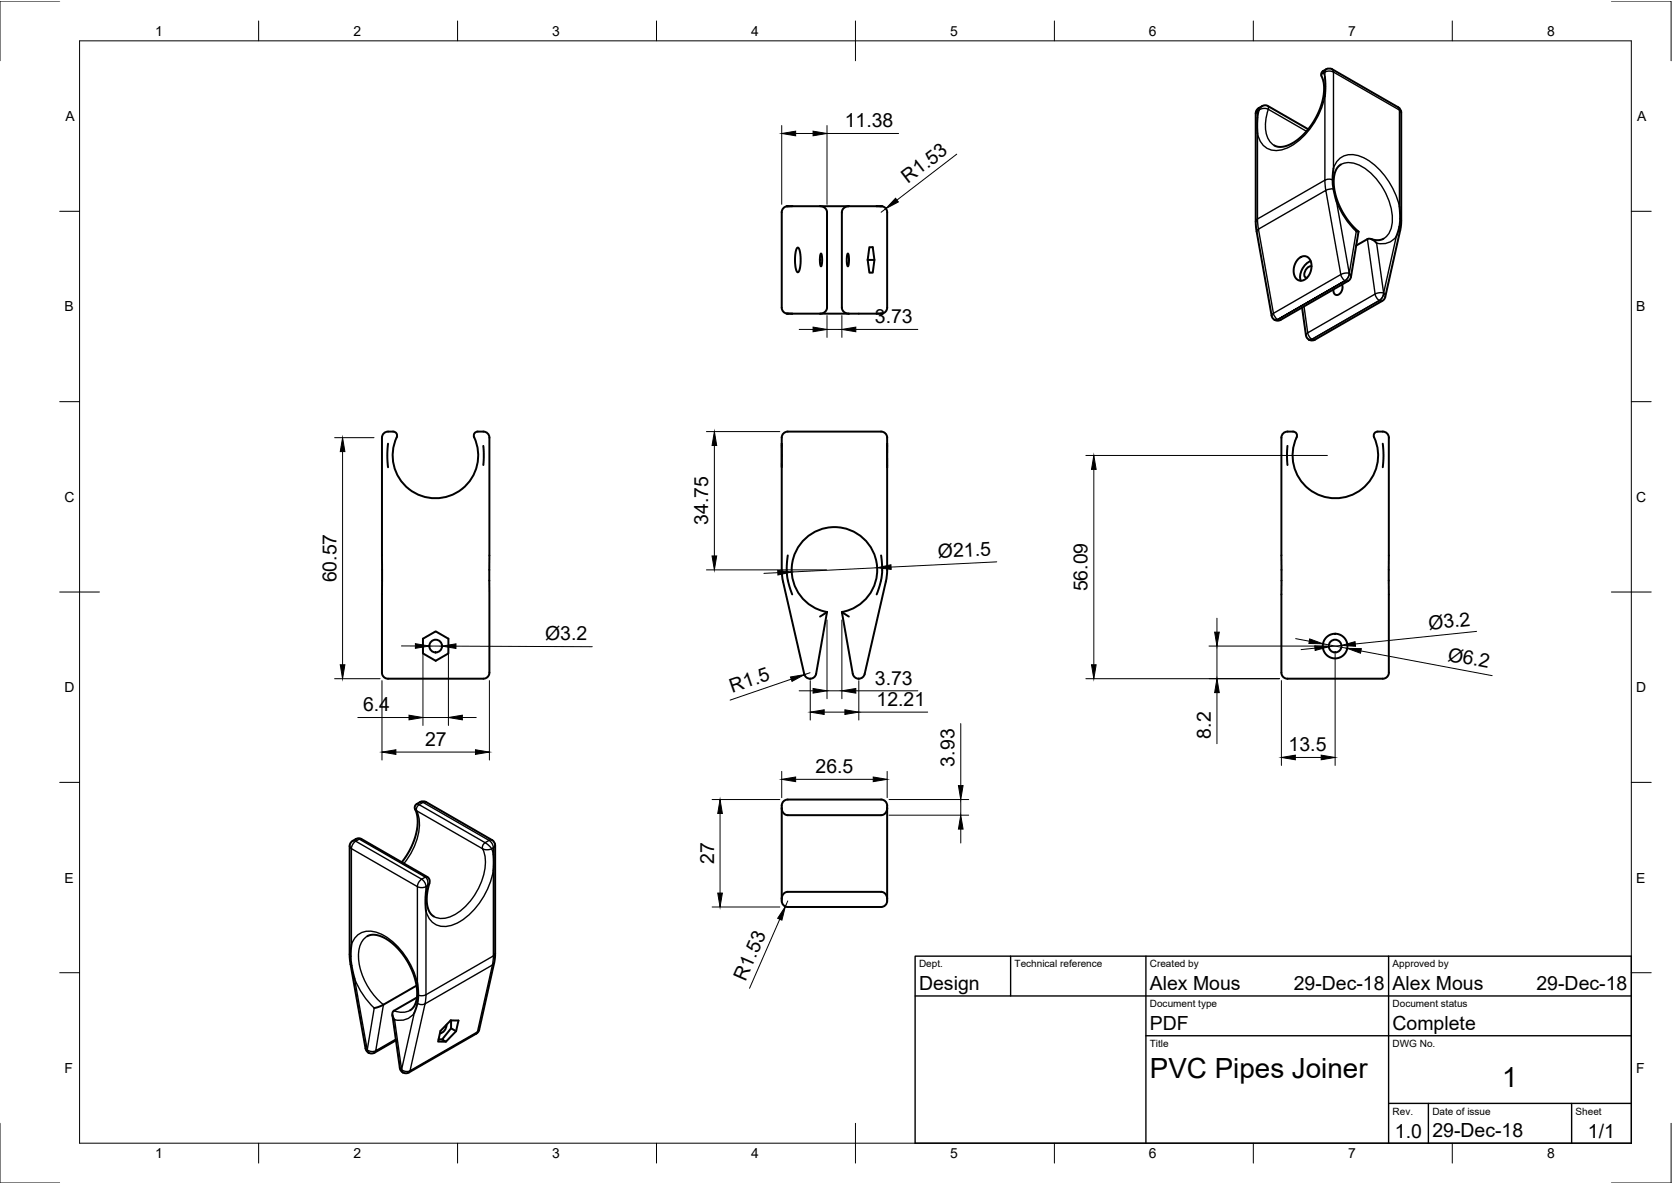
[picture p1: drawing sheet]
<svg xmlns="http://www.w3.org/2000/svg" width="420mm" height="297mm" viewBox="0 0 420 297" stroke-linecap="round" stroke-linejoin="round" font-family="sans-serif">
<!-- layer: Visible -->
<g fill="none" stroke="#000" stroke-width=".5">
<path d="M332.7 19.3l.2 2.4-.2 2.5M315.8 29.5v4M320 36.5l1 .4h1.1l1.3-.4 1.2-.6 2.6-2 2.3-2.8 1.8-3.3 1-3.1 .2-3.1-.7-2.9 .1-.5 .4-.4a2 2 0 0 1 2.3-.4l16.5 9.5a1.52 1.52 0 0 1 .8 1.4v28.2l-4.1 18.4-.6 .6-17.5 10-1.1-.3-.6-.8-1-7.2M328.5 32.5l-10.2-5.9-.7-.2-.7 .3a2.07 2.07 0 0 0-1.5 1.8v28.4l4 22.4 .4 .8 .9 .4 .9-.2 17.3-10 .4-.7 1.9-11.4-.6-.1M197.6 51.8a1.52 1.52 0 0 0-1.3 1.5v23.9a1.52 1.52 0 0 0 1.3 1.5M199 51.8h6.9M199 51.8h-1.4M205.9 51.8l1.3 .4 .4 .5 .1 .6v24l-.5 1-1.3 .5M205.9 51.8h7.3M213.2 51.8h7M213.2 51.8l-1.2 .4-.4 .5-.2 .6v24l.6 1 1.2 .5M220.2 51.8h1.1"/>
<path d="M220.2 51.8h1M221.2 51.8h.4M221.3 51.8h.3M221.6 51.8a1.52 1.52 0 0 1 1.2 1.5v23.9a1.52 1.52 0 0 1-1.2 1.5M334.9 42.3l-.2 2.3 .1 1.9 .9 4.2M336.7 41.3l-1 1.1-.6 1.7-.1 2.3 .4 2.6 .9 2.5 1.3 2.5 1.6 2.2 2 1.9M347.5 59.9l-1.5 .4-1.7-.3M351.5 51.8l.1 4.4-.9 3.2M197.6 78.7l1.4 .1M199 78.8h6.9M200.2 62.2h.3l.3 .5 .3 2.1-.2 2.5-.2 .8-.3 .3-.5-.8-.2-1.9 .1-2.3zM205.9 78.8h7.3"/>
<path d="M206.1 63.7l.2 .2 .2 1.1-.3 1.9-.3-1.4zM212.9 63.7l.2 .3 .1 1.1v1.2l-.3 .6-.2-1.4zM213.2 78.8h7M217.9 65.3h1.7M218.3 62.1h.9l.4 3.2-.4 3.2h-.9l-.4-3.2zM220.2 78.8h1.1M221.2 78.7h.4M221.2 78.7l-1 .1M221.6 78.7l-.3 .1M326 65.1l1-.7h1l.9 .6 .4 1.1v1.4l-.4 1.4-.9 1-1 .6h-.6l-.7-.4-.4-.5-.3-.9v-1.9zM329.2 65.6a4.3 4.3 0 0 0-2.5 4.9M329.4 66.9a1.99 1.99 0 0 0-1.7 2.7l.5 .2"/>
<path d="M337 71.4l.2 .8-.2 .7-.8 1.1-.5 .1-.5-.2-.3-.5v-.7M345.7 61.1l-1-.9-1-.3-3.1 1.8M96.2 109a2.96 2.96 0 0 1 3-.5l.5 .8a10.9 10.9 0 0 0 8.5 15.7 10.8 10.8 0 0 0 10.8-15.4l.1-.8 .6-.4a3.1 3.1 0 0 1 2.9 .6l.3 .9v59.1l-.4 1-1.1 .4h-24l-.9-.3-.5-.7-.1-59.5zM97.5 111.4l-.2 2.8 .2 3.1M121.4 112v4.8M196.3 111.4v5.9M196.3 111.4l.1 33.2 5.6 24.7a1.53 1.53 0 0 0 1.5 1.1 1.53 1.53 0 0 0 1.5-1.2l2.7-15.5M196.3 111.4v-1.5a1.52 1.52 0 0 1 1.5-1.5h23.5a1.52 1.52 0 0 1 1.5 1.5v1.5M222.8 111.4v5.9M222.8 117.3l-.1 27.3-5.6 24.7a1.5 1.5 0 0 1-1.4 1.1M322.1 109a2.57 2.57 0 0 1 2.9-.6l.6 .4 .1 .5a10.9 10.9 0 0 0 7.3 15.5 10.8 10.8 0 0 0 10.8-3.8 10.8 10.8 0 0 0 1.2-11.4l.1-.8 .6-.4a2.27 2.27 0 0 1 3 1l.1 59.5-.1 .6-.6 .6-.7 .3h-24.2l-.9-.4-.5-1.1v-59zM323.3 112v4.8"/>
<path d="M347.3 111.4l.1 2.8-.1 3.1M197.8 139.5l-.1 1.1a16.6 16.6 0 0 0 1.3 8.7M221.3 139.5l.1 1.1a16.5 16.5 0 0 1-1.2 8.7M207.7 153.7l-1.8 1.1M211.4 153.7a10.7 10.7 0 0 0 7.1-16.5 10.7 10.7 0 0 0-17.9 0 10.7 10.7 0 0 0 7.1 16.5M213.2 154.8l-1.8-1.1 2.8 15.5a1.5 1.5 0 0 0 1.4 1.2M106.2 160.4l3.2-1.9 3.2 1.9v3.7l-3.2 1.8-3.2-1.8zM215.6 170.4h.1M100.9 216.5l2.2-3.4 1.3-3.6 .4-1.9 .1-1.7-.2-1.4-.5-1.8 .1-.5 .4-.3a2.07 2.07 0 0 1 2.3-.5l16.6 9.5a1.52 1.52 0 0 1 .7 1.4v28.2l-4.1 18.5-.6 .5-16.9 9.8-1.1 .2-.8-.5-.4-.8-1.8-13.4M123.9 214.6v3.9M196.3 202.9v22.8M196.3 202.9l.2 .7 .3 .6 1 .5h23.6l1-.6 .4-1.2"/>
<path d="M197.8 200.8h23.5M197.8 200.8a1.66 1.66 0 0 0-1.5 2.1M221.3 200.8a1.66 1.66 0 0 1 1.5 2.1M222.8 202.9v22.5a1.96 1.96 0 0 1-1.5 2.3h-23.5a1.62 1.62 0 0 1-1.5-2M88.3 237.3l-.1 4.2 .8 4.2M92.3 235.1l.9-.4 1.3 .1 1.4 .4 1.3 .7 1.5 1.1 1.4 1.4 2.3 3.2 1.7 3.6 .7 3.6-.1 1.7-.3 1.4-.6 1.1-.8 .7M107 223.9l-.2 2.5 .2 2.3M109 230.1l-1.2-1.2-.5-1.9v-2.6l.6-3-.4-1-16.8-9.8-.7-.1-.7 .2a1.99 1.99 0 0 0-1.5 1.8l.1 28.4 3.9 22.4 .3 .6 .4 .4M196.3 225.7l.1-.7 .4-.6 1-.5h23.6l1 .6 .4 1.2M104.6 247.5l-8.4 4.8-2.2 .8M104.7 250.5l-5.9 3.4-.3 .9 .6 1.3M104.8 246.8l.2 1.9a11.4 11.4 0 0 1-1 5.7"/>
<path d="M112.2 257.3a2.19 2.19 0 0 1-1.7 2.2M113.2 256.2h1.9l-.6 2.7-2.5 2.7-2-.1 .6-2.6zM113.3 258.2l-2.3 2.8 1 .6M113.3 258.2l1.2 .7M113.3 256.2v2M92.5 264.3h.1M99.4 261.2l-5.4 3.2-.7 .1-.7-.2M110.2 260.9l.8 .1"/>
<circle cx="109.4" cy="162.2" r="1.6"/>
<circle cx="335.3" cy="162.2" r="3.1"/>
<circle cx="335.3" cy="162.2" r="1.6"/>
</g>
<!-- layer: Visible Narrow -->
<g fill="none" stroke="#000" stroke-width=".35">
<path d="M332.3 17.8l.1 .5M332.4 18.3l-.5 .4v.5M332.7 18.1v1.2l-.3-1M332.7 18.1l-.3 .2M332.7 18.1l1.3-.3 .9 .3M333 17.4l-.3 .7M334.6 17.4l.3 .7M334.9 18.1v24.2a4.6 4.6 0 0 1 6.3-3.2 17.5 17.5 0 0 1 9.9 11.5l.4 1.2v-24.2M334.9 18.1l16.6 9.5M315.8 27.8l-.4 .7M316.1 27.1l-.3 .7M316.2 27.6l-.4 1.9v-1.7"/>
<path d="M316.2 27.6l-.4 .2M316.9 26.7l-.7 .9M318.4 26.6l.2 .5-.1 .3M318.5 27.4l-1.1-.2-1.2 .4M318.5 27.4l9.6 5.6M318.5 27.4a9.2 9.2 0 0 0 .4 8.1l1.1 1M351.1 26.9l.4 .7M351.5 27.6l.4 .7M315.8 55l.2 2.5-.4 .6M315.8 55l-.4 .6M332.7 45.2v-21a18.7 18.7 0 0 1-9.7 13.1 4.8 4.8 0 0 1-7.2-3.8v21.5M332.7 45.2l-16.9 9.8"/>
<path d="M332.7 45.2l.3 2.6 .7-.3h1.2M334.7 45.1l-.8-.1-1.2 .2M335.7 50.7a20.5 20.5 0 0 0 4.9 7.4l-1.7 10.5zM336.7 41.3a5.8 5.8 0 0 1 6.4 1.2 16.5 16.5 0 0 1 6.5 13.6 5 5 0 0 1-2.1 3.8M351.4 57l.3 .8M351.6 54.9l.3 .5M319.8 78.7l-.4 .6M319.8 78.7l.3 .7 .7 .8-.7 .1M336.7 68.9l-3.7-21.1-17 9.7 3.8 21.2M336.7 68.9l-16.9 9.8M336.7 68.9l.3 .8 .8 .8M338.9 68.6h-1.1l-1.1 .3"/>
<path d="M338.9 68.6l-.4 1.1-.7 .8M338.9 68.6l-.3 1.1-.8 .8 .7 .1M338.9 68.6l.3 .4 .1 .5M343.4 60l1.9 13.8M345.3 73.8l-16.9 9.8-.9-6.7M345.3 73.8l1.4-.3a.49 .49 0 0 1 .6 0 .49 .49 0 0 1 .1 .6l-.4 .8-.6 .5-.8-.8zM345.7 61.1a4.5 4.5 0 0 0 5-1.7l-3.2 14.2zM346.4 75.5l-16.9 9.7M346.4 75.5h.8M347.5 73.6l.3 .5 .1 .5M347.5 73.6l-.3 1.1-.8 .8M320.1 80.3h1.5"/>
<path d="M320.8 80.2l17-9.7zM328 84.2l.4-.6 .5 1.1 .6 .5M329.5 85.2l-.8 .1M329.5 85.2h.1M329.5 85.2l.7 .1M87.8 212.5l.5 .6M88.3 213.1v24.2a4.6 4.6 0 0 1 6.2-3.2 17.5 17.5 0 0 1 10 11.5l.3 1.2v-24.2M88.3 213.1l16.5 9.5M88.6 211.1l.7 .1M89.3 211.2l16.6 9.6M89.3 211.2l-.8 1-.2 .9M90.2 210.7l-.4-.1-.5 .1"/>
<path d="M90.2 210.7l16.6 9.5M90.2 210.7l-.9 .5M90.7 210.6l-.5 .1M104.3 203.2l.3 .4M104.6 203.6l16.6 9.5M104.6 203.6a11.2 11.2 0 0 1-.9 9.8l-2.3 3.4M104.7 201.9l.6 .1M105.3 202l16.5 9.6M105.3 202l-.6 .8-.1 .8M105.5 201.4l.8 .1M106.3 201.5l-1 .5M106.3 201.5l16.5 9.5"/>
<path d="M107 201.4l-.7 .1M121.2 213.1l1.1 .3 1.2-.3M121.2 213.1a11.8 11.8 0 0 1-1.2 10.2 14.1 14.1 0 0 1-7.7 7.1 4.4 4.4 0 0 1-3.3-.3M121.8 211.6l1.7 1.5M121.8 211.6l-.6 .7v.8M122.8 211l-1 .6M122.8 211l.9 1 .2 .9M123.6 210.9l-.8 .1M123.9 212.9v1.7l-.4-1.5M123.9 212.9l-.4 .2M124.3 212.3l-.4 .6M87.8 239.6l.3 .5"/>
<path d="M92.3 235.1a5.8 5.8 0 0 0-2.3 5.7 17.3 17.3 0 0 0 6.3 11.5l-1.9 11.5 5-2.9M104.8 222.6l1.3 .3 .9-.3M105.9 220.8l-.9 1-.2 .8M105.9 220.8l.9 1 .2 .8M106.8 220.2l.6 .9-.1 1.3M106.8 220.2l-.9 .6M107.3 220.2h-.5M107.3 222.4l-.3 1.5v-1.3M107.3 222.4l-.3 .2M107.8 221.8l-.5 .6M124.3 239.4l-.4 .6M88 242.1l.3 .3"/>
<path d="M89 245.7a20.5 20.5 0 0 0 5 7.4l-1.8 10.5zM99.1 256.1a4.5 4.5 0 0 0 4.9-1.7l-3.1 14.2zM103 253.7l-1 .4-1.2 .1-1.9-.4M104.8 251.9l.8 .3 1.1-.1M106.7 252.1l-3.7 16.7 16.9-9.7M107 249.8l-1.2 .2-.8-.1M107 249.8l-.3 2.3M119.9 259.1l-.3 .4M120.3 258.6l-.4 .5M123.7 242.3l-17 9.8M123.7 242.3l-3.8 16.8M123.9 240v-21.5a19 19 0 0 1-9.4 13.4 4.9 4.9 0 0 1-7.2-2.2l-.3-1v21.1"/>
<path d="M123.9 240l-16.9 9.8M123.9 240l-.2 2.3M124.1 241.8l-.4 .5M91.8 263.3l.4 .3M92.2 263.6l.3 .7M92.2 263.6l1.1 .4 1.1-.2-.3 .5M100.4 268.2l.5 .4M100.9 268.6l.3 .7M100.9 268.6l1 .4 1.1-.2-.3 .5"/>
</g>
<!-- layer: Border -->
<g fill="none" stroke="#000" stroke-width=".25">
<path d="M15 .3h-15v15M20 10.3h389.7v276.7h-389.7zM65 5.3v5M114.9 5.3v5M164.9 5.3v5M214.8 5.3v10M264.8 5.3v5M314.8 5.3v5M364.7 5.3v5M404.7 .3h15v15M15 53.1h5M409.7 53.1h5"/>
<path d="M15 100.9h5M409.7 100.9h5M15 148.7h10M404.7 148.7h10M15 196.4h5M409.7 196.4h5M15 244.2h5M409.7 244.2h5M0 282.1v14.9h15M65 287v5M114.9 287v5M164.9 287v5"/>
<path d="M214.8 282.1v9.9M264.8 287v5M314.8 287v5M364.7 287v5M419.7 282.1v14.9h-15"/>
</g>
<!-- layer: TitleBlock -->
<path d="M229.8 240.1h179.9v46.9h-179.9zM229.8 250.1h179.9M253.8 240.1v10M287.8 240.1v46.9M348.7 240.1v46.9M287.8 260.1h121.9M348.7 277.1h61M358.7 277.1v9.9M394.7 277.1v9.9" fill="none" stroke="#000" stroke-width=".35"/>
<!-- layer: Dimensions -->
<g fill="none" stroke="#000" stroke-width=".25">
<path d="M196.3 31.5v19.8M199.8 33.5h4.4M207.7 31.5v19.8M207.7 33.5h18M240.3 38.7l-15 11.5M222.5 52.4l-1.2 .9M207.7 79.2v5.5M211.4 79.2v5.5M200.7 82.7h3.5M207.7 82.7h3.7M214.9 82.7h15.6M84 109.9h9.9"/>
<path d="M86 113.4v53.5M177.4 108.4h18.4M179.4 111.9v27.7M272.7 114.4h60.7M274.7 117.9v49M177.4 143.1h30.2M195.3 143.8l-3.5 .2M207.7 155.7v19.8M211.4 155.7v19.8M220.3 142.6l-21.5 1M250.3 141.1l-26.5 1.3M305.6 155.2v3.5"/>
<path d="M370.8 158.5l-30.4 3.2M84 170.4h11.5M95.9 170.9v19.9M100.8 162.2h3.5M106.2 162.4v19.8M107.8 162.2h3.2M112.6 162.4v19.8M114.5 162.2l34.2 .2M122.9 170.9v19.9M198.7 170.5l-15.3 5.3M200.7 173.5h3.5M203.4 168.9l-1.4 .5"/>
<path d="M203.5 170.9v9.9M207 178.8h5.2M207.7 173.5h3.7M215.7 170.9v9.9M215.7 178.8h17.3M230.5 173.5h-15.6M272.7 170.4h48.6M303.6 162.2h29.7M305.6 162.2v8.2M305.6 173.9v12.8M321.8 170.9v21.3M325.4 160.4l3.4 .6"/>
<path d="M330.2 162.7l-3.4 .4M332.3 161.6l6 1.2M335.3 164.2v28M336.9 162.1l-3.2 .3M341.8 163.4l32.9 6.2M89.9 180.2h12.8M99.4 188.8h20M106.2 180.2h6.4M116.1 180.2h3.5M196.3 193.7v6.6M199.8 195.7h19.5M222.8 193.7v6.6"/>
<path d="M241.3 181.7v15.6M325.3 190.2h6.5M178.8 200.8h17M180.8 204.3v19.9M223.3 200.8h20M223.3 204.7h20M241.3 200.8v3.9M241.3 208.2v3.5M178.8 227.7h17M195.8 230.8l-7.6 17.3M197.8 226.2l-.6 1.4"/>
</g>
<g fill="#000" stroke="#000" stroke-width=".25">
<path d="M196.3 33.5l3.5-.6v1.2zM204.2 32.9l3.5 .6-3.5 .6zM224.9 49.8l.7 .9-3.1 1.7zM204.2 82.1l3.5 .6-3.5 .6zM211.4 82.7l3.5-.6v1.2zM86 109.9l.6 3.5h-1.1zM179.4 108.4l.6 3.5h-1.2zM274.7 114.4l.6 3.5h-1.2zM178.8 139.6h1.2l-.6 3.5zM195.3 143.2l3.5 .4-3.4 .8zM220.3 142.6l3.5-.8v1.2zM305 158.7h1.2l-.6 3.5z"/>
<path d="M85.5 166.9h1.1l-.6 3.5zM102.7 179.6l3.5 .6-3.5 .5zM104.3 161.6l3.5 .6-3.5 .6zM111 162.2l3.5-.5v1.1zM112.6 180.2l3.5-.6v1.1zM198.5 170l3.5-.6-3.1 1.7zM204.2 172.9l3.5 .6-3.5 .5zM203.5 178.8l3.5-.6v1.2zM212.2 178.2l3.5 .6-3.5 .6zM211.4 173.5l3.5-.6v1.1zM274.1 166.9h1.2l-.6 3.5zM305.6 170.4l.6 3.5h-1.2z"/>
<path d="M328.9 160.4l3.4 1.2h-3.6zM330.2 162.2l3.5 .2-3.4 .9zM336.9 162.1l3.4-1 .1 1.2zM338.3 162.8l3.6 .1-.2 1.1zM95.9 188.8l3.5-.5v1.1zM119.4 188.3l3.5 .5-3.5 .6zM196.3 195.7l3.5-.6v1.2zM219.3 195.1l3.5 .6-3.5 .6zM240.7 197.3h1.2l-.6 3.5zM321.8 190.2l3.5-.6v1.2zM331.8 189.6l3.5 .6-3.5 .6zM180.8 200.8l.6 3.5h-1.1z"/>
<path d="M241.3 204.7l.6 3.5h-1.2zM180.3 224.2h1.1l-.6 3.5zM197.2 227.6l-.8 3.4-1.1-.4z"/>
</g>
<g font-size="7">
<text x="288.8" y="270.6">PVC Pipes Joiner</text>
<text x="377.3" y="273">1</text>
</g>
<g font-size="4.9">
<text x="212.2" y="32">11.38</text>
<text x="228" y="46.2" transform="rotate(-38 228 46.2)">R1.53</text>
<text x="219.7" y="81.2">3.73</text>
<text x="177.8" y="131.8" transform="rotate(-90 177.8 131.8)">34.75</text>
<text x="235.6" y="140.2" transform="rotate(-3 235.6 140.2)">Ø21.5</text>
<text x="84.5" y="146.2" transform="rotate(-90 84.5 146.2)">60.57</text>
<text x="273.1" y="148.5" transform="rotate(-90 273.1 148.5)">56.09</text>
<text x="136.9" y="160.7">Ø3.2</text>
<text x="358.9" y="158.1" transform="rotate(-6 358.9 158.1)">Ø3.2</text>
<text x="363.4" y="165.8" transform="rotate(11 363.4 165.8)">Ø6.2</text>
<text x="183.9" y="174" transform="rotate(-19 183.9 174)">R1.5</text>
<text x="219.7" y="171.9">3.73</text>
<text x="91.2" y="178.6">6.4</text>
<text x="220.1" y="177.3">12.21</text>
<text x="304.1" y="185.4" transform="rotate(-90 304.1 185.4)">8.2</text>
<text x="106.7" y="187.3">27</text>
<text x="323.6" y="188.6">13.5</text>
<text x="204.8" y="194.1">26.5</text>
<text x="239.7" y="192.5" transform="rotate(-90 239.7 192.5)">3.93</text>
<text x="179.3" y="216.9" transform="rotate(-90 179.3 216.9)">27</text>
<text x="187.3" y="246.5" transform="rotate(-66 187.3 246.5)">R1.53</text>
<text x="230.8" y="248.6">Design</text>
<text x="288.8" y="248.6">Alex Mous</text>
<text x="324.9" y="248.6">29-Dec-18</text>
<text x="349.7" y="248.6">Alex Mous</text>
<text x="385.9" y="248.6">29-Dec-18</text>
<text x="288.8" y="258.6">PDF</text>
<text x="349.7" y="258.6">Complete</text>
<text x="350.3" y="285.7">1.0</text>
<text x="359.7" y="285.5">29-Dec-18</text>
<text x="398.8" y="285.7">1/1</text>
</g>
<g font-size="3.5">
<text x="39" y="9">1</text>
<text x="88.7" y="9">2</text>
<text x="138.7" y="9">3</text>
<text x="188.6" y="9">4</text>
<text x="238.6" y="9">5</text>
<text x="288.5" y="9">6</text>
<text x="338.6" y="9">7</text>
<text x="388.5" y="9">8</text>
<text x="16.4" y="30.4">A</text>
<text x="411.1" y="30.4">A</text>
<text x="16.2" y="78.2">B</text>
<text x="410.9" y="78.2">B</text>
<text x="16.2" y="126">C</text>
<text x="410.9" y="126">C</text>
<text x="16.2" y="173.8">D</text>
<text x="410.9" y="173.8">D</text>
<text x="16.2" y="221.6">E</text>
<text x="410.9" y="221.6">E</text>
<text x="16.2" y="269.4">F</text>
<text x="410.9" y="269.4">F</text>
<text x="39" y="290.8">1</text>
<text x="88.7" y="290.8">2</text>
<text x="138.7" y="290.8">3</text>
<text x="188.6" y="290.8">4</text>
<text x="238.6" y="290.8">5</text>
<text x="288.5" y="290.8">6</text>
<text x="338.6" y="290.8">7</text>
<text x="388.5" y="290.8">8</text>
</g>
<g font-size="2.5">
<text x="230.8" y="242.9">Dept.</text>
<text x="254.8" y="242.9">Technical reference</text>
<text x="288.8" y="242.9">Created by</text>
<text x="349.7" y="242.9">Approved by</text>
<text x="288.8" y="252.9">Document type</text>
<text x="349.7" y="252.9">Document status</text>
<text x="288.8" y="262.9">Title</text>
<text x="349.7" y="262.9">DWG No.</text>
<text x="349.7" y="279.9">Rev.</text>
<text x="359.7" y="279.9">Date of issue</text>
<text x="395.7" y="279.9">Sheet</text>
</g>
</svg>
